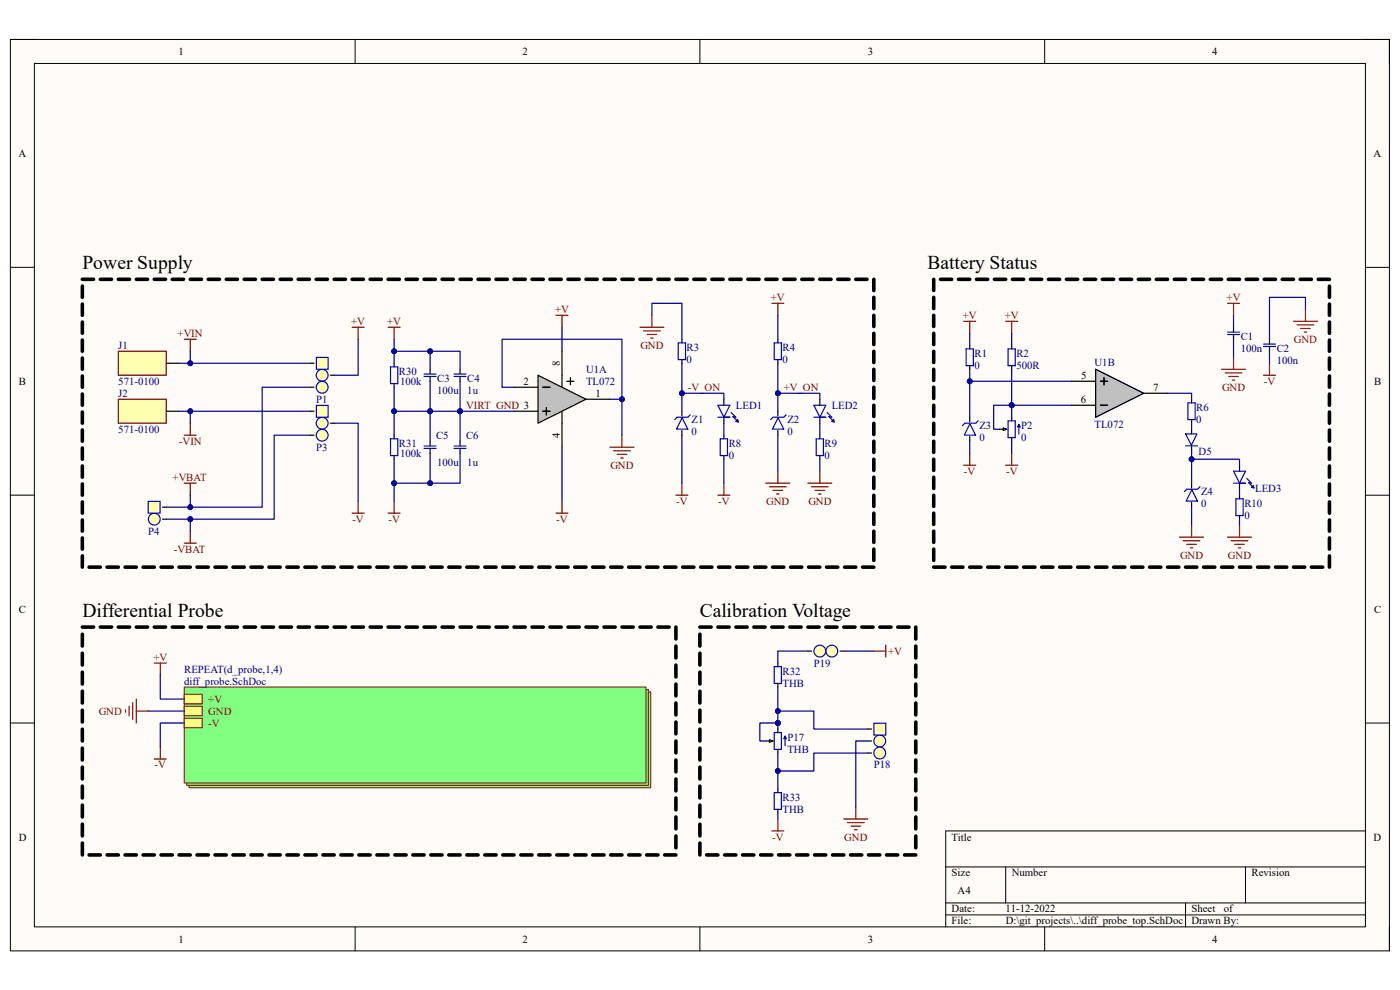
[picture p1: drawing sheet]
<svg xmlns="http://www.w3.org/2000/svg" width="297mm" height="210mm" viewBox="0 0 297 210" stroke-linecap="round" stroke-linejoin="round" font-family="sans-serif">
<path d="M2.2 8.4h292.6v193.3h-292.6z" fill-rule="evenodd" fill="#fffcf8"/>
<path d="M2.2 8.4h292.6v193.3h-292.6z" fill="none" stroke="#000" stroke-width=".21"/>
<path d="M7.3 13.5h282.4v183.1h-282.4z" fill-rule="evenodd" fill="#fffcf8"/>
<g fill="none" stroke="#000" stroke-width=".21">
<path d="M2.2 8.4h5.1M7.3 13.5h282.4v183.1h-282.4zM75.3 8.4v5.1M148.5 8.4v5.1M221.6 8.4v5.1M289.7 8.4h5.1v5.1M2.2 56.7h5.1M289.7 56.7h5.1M2.2 105h5.1M289.7 105.1h5.1M2.2 153.4h5.1M289.7 153.4h5.1"/>
<path d="M289.7 176.3h-89.1v20.3M75.3 196.6v5.1M148.5 196.6v5.1M200.6 183.9h89.1M200.6 191.5h89.1M200.6 194.1h89.1M213.4 183.9v7.6M221.6 196.6v5.1M251.5 191.5v5.1M264.2 183.9v7.6M294.8 196.6v5.1"/>
</g>
<path d="M25.1 74.5h10.2v5.1h-10.2z" fill-rule="evenodd" fill="#ffffb0"/>
<path d="M25.1 74.5h10.2v5.1h-10.2z" fill="none" stroke="#800000" stroke-width=".25"/>
<path d="M35.3 77.1h2.5" fill="none" stroke="#000" stroke-width=".25"/>
<path d="M25.1 84.7h10.2v5.1h-10.2z" fill-rule="evenodd" fill="#ffffb0"/>
<path d="M39.1 72h2.5M40.4 72v2.5M25.1 84.7h10.2v5.1h-10.2z" fill="none" stroke="#800000" stroke-width=".25"/>
<path d="M35.3 87.2h2.5" fill="none" stroke="#000" stroke-width=".25"/>
<circle cx="68.3" cy="79.6" r="1.25" fill="#ffffb0"/>
<circle cx="68.3" cy="79.6" r="1.25" fill="none" stroke="#00f" stroke-width=".25"/>
<path d="M65.8 77.1h.8M70.1 79.6h.8M65.8 82.1h.8" fill="none" stroke="#000" stroke-width=".25"/>
<path d="M67.1 75.8h2.5v2.5h-2.5z" fill-rule="evenodd" fill="#ffffb0"/>
<path d="M67.1 75.8h2.5v2.5h-2.5z" fill="none" stroke="#00f" stroke-width=".25"/>
<circle cx="68.3" cy="82.1" r="1.25" fill="#ffffb0"/>
<circle cx="68.3" cy="82.1" r="1.25" fill="none" stroke="#00f" stroke-width=".25"/>
<circle cx="32.7" cy="110.1" r="1.25" fill="#ffffb0"/>
<circle cx="32.7" cy="110.1" r="1.25" fill="none" stroke="#00f" stroke-width=".25"/>
<path d="M34.5 107.6h.8M34.5 110.1h.8" fill="none" stroke="#000" stroke-width=".25"/>
<path d="M31.5 106.4h2.5v2.5h-2.5z" fill-rule="evenodd" fill="#ffffb0"/>
<path d="M31.5 106.4h2.5v2.5h-2.5z" fill="none" stroke="#00f" stroke-width=".25"/>
<path d="M74.7 69.4h2.6M76 69.4v2.6M39.1 92.3h2.5M40.4 89.8v2.5M39.1 102.5h2.5M39.1 115.2h2.5M40.4 102.5v2.5M40.4 112.7v2.5" fill="none" stroke="#800000" stroke-width=".25"/>
<circle cx="68.3" cy="89.8" r="1.25" fill="#ffffb0"/>
<circle cx="68.3" cy="89.8" r="1.25" fill="none" stroke="#00f" stroke-width=".25"/>
<path d="M65.8 87.2h.8M65.8 92.3h.8M70.1 89.8h.8" fill="none" stroke="#000" stroke-width=".25"/>
<path d="M67.1 86h2.5v2.5h-2.5z" fill-rule="evenodd" fill="#ffffb0"/>
<path d="M67.1 86h2.5v2.5h-2.5z" fill="none" stroke="#00f" stroke-width=".25"/>
<circle cx="68.3" cy="92.3" r="1.25" fill="#ffffb0"/>
<g fill="none" stroke="#00f" stroke-width=".25">
<path d="M115.2 82.1h1.5M115.2 87.2h1.5M115.9 86.5v1.5"/>
<circle cx="68.3" cy="92.3" r="1.25"/>
</g>
<path d="M82.3 69.4h2.6M83.6 69.4v2.6M74.7 108.9h2.6M76 106.3v2.6M82.3 108.9h2.6M83.6 106.3v2.6" fill="none" stroke="#800000" stroke-width=".25"/>
<path d="M119.2 74.5v7.6M109.1 87.2h5M109.1 82.1h5M119.2 87.2v7.7M120.2 80.9h1.6M121 80.1v1.5M124.3 84.7h5.1" fill="none" stroke="#000" stroke-width=".25"/>
<path d="M114.1 79.6l10.2 5.1-10.2 5.1z" fill="#c0c0c0"/>
<path d="M114.1 79.6l10.2 5.1-10.2 5.1zM115.2 82.1h1.5M115.2 87.2h1.5M115.9 86.5v1.5M227.4 80.9h5M227.4 86h5M242.6 83.4h5.1" fill="none" stroke="#000" stroke-width=".25"/>
<g fill="none" stroke="#800000" stroke-width=".25">
<path d="M118 66.9h2.5M119.2 66.9v2.5M204.4 68.2h2.6M205.7 68.2v2.5M129.4 94.9h5.1M130.2 95.6h3.5M130.9 96.4h2.1M131.7 97.2h.5M131.9 92.3v2.6M204.4 98.7h2.6M205.7 96.1v2.6M118 108.9h2.5"/>
<path d="M119.2 106.3v2.6"/>
</g>
<path d="M232.4 78.3l10.2 5.1-10.2 5.1zM233.5 86h1.5M233.5 80.9h1.5M234.2 80.1v1.5" fill="none" stroke="#00f" stroke-width=".25"/>
<path d="M232.4 78.3l10.2 5.1-10.2 5.1z" fill="#c0c0c0"/>
<g fill="none" stroke="#000" stroke-width=".25">
<path d="M205.7 73.2v.8M205.7 77.6v.7M214.6 73.2v.8M214.6 77.6v.7M232.4 78.3l10.2 5.1-10.2 5.1zM153.6 84.7v1.3M153.6 88.5v1.3M153.6 92.3v.8M153.6 96.7v.7M173.9 84.7v1.3M173.9 88.5v1.3M173.9 92.3v.8"/>
<path d="M173.9 96.6v.8M205.7 88.5v1M205.7 92.6v1M212.1 91.1h.8M212.9 90.8l.7 .3-.7 .2zM214.6 88.5v.8M214.6 92.8v.8M233.5 86h1.5M233.5 80.9h1.5M234.2 80.1v1.5M263 98.7v1.3M263 102.5v1.3"/>
<path d="M263 105.1v.7M263 109.4v.7"/>
</g>
<g fill="none" stroke="#00f" stroke-width=".25">
<path d="M205 74h1.5v3.6h-1.5zM213.9 74h1.5v3.6h-1.5zM152.3 86h2.5l-1.2 2.5zM152.3 88.5h2.5M152.8 93.1h1.5v3.6h-1.5zM172.7 86h2.5l-1.3 2.5zM172.7 88.5h2.5M173.2 93.1h1.5v3.5h-1.5zM205.8 89.9l1.2 2.4h-2.4zM207 89.8h-2.3l-.5 .5M207.5 89.3l-.5 .5M213.9 89.3h1.5v3.5h-1.5z"/>
<path d="M216.2 90v2.1M216.2 90l.2 .6h-.5zM261.7 100h2.5l-1.2 2.5zM261.7 102.5h2.5M262.2 105.8h1.5v3.6h-1.5z"/>
</g>
<g fill="none" stroke="#800000" stroke-width=".25">
<path d="M135.8 69.4h5.1M136.5 70.2h3.6M137.3 71h2M138.1 71.7h.5M138.3 66.9v2.5M213.4 68.2h2.5M214.6 68.2v2.5M173.9 100v2.5M213.4 98.7h2.5M214.6 96.1v2.6M152.3 105h2.5M153.6 102.5v2.5"/>
<path d="M171.4 102.5h5.1M172.1 103.3h3.6M172.9 104h2M173.7 104.8h.5M260.4 114h5.1M261.2 114.7h3.5M261.9 115.5h2.1M262.7 116.2h.5M263 111.4v2.6"/>
</g>
<path d="M155.1 87.5l1 1-.6-.1 1.1 1.1M156.1 89.4l.4-.4 .1 .5zM175.5 87.5l1 1-.7-.1 1.2 1.1M176.5 89.4l.3-.4 .2 .5zM264.5 101.5l1 1-.6-.1 1.1 1.1M265.5 103.4l.4-.4 .1 .5z" fill="none" stroke="#11037f" stroke-width=".25"/>
<path d="M40.1 146.8h98v20.3h-98z" fill-rule="evenodd" fill="#80ff80"/>
<path d="M40.1 146.8h98v20.3h-98z" fill="none" stroke="#800000" stroke-width=".21"/>
<path d="M39.6 146.3h97.9v20.3h-97.9z" fill-rule="evenodd" fill="#80ff80"/>
<path d="M39.6 146.3h97.9v20.3h-97.9z" fill="none" stroke="#800000" stroke-width=".21"/>
<path d="M39.1 145.7h97.9v20.4h-97.9z" fill-rule="evenodd" fill="#80ff80"/>
<path d="M39.1 145.7h97.9v20.4h-97.9z" fill="none" stroke="#800000" stroke-width=".21"/>
<path d="M39.1 149.8h3.8v2.1h-3.8z" fill-rule="evenodd" fill="#ffff80"/>
<path d="M39.1 149.8h3.8v2.1h-3.8z" fill="none" stroke="#800000" stroke-width=".21"/>
<path d="M39.1 147.3h3.8v2h-3.8z" fill-rule="evenodd" fill="#ffff80"/>
<path d="M39.1 147.3h3.8v2h-3.8z" fill="none" stroke="#800000" stroke-width=".21"/>
<path d="M39.1 152.4h3.8v2h-3.8z" fill-rule="evenodd" fill="#ffff80"/>
<path d="M39.1 152.4h3.8v2h-3.8z" fill="none" stroke="#800000" stroke-width=".21"/>
<g fill="none" stroke="#800000" stroke-width=".25">
<path d="M163.7 64.3h2.6M165 64.3v2.6M259.2 78.3h5M259.9 79.1h3.6M260.4 64.3h2.6M260.7 79.9h2M261.7 64.3v2.6M261.7 75.8v2.5M268.1 79.6h2.5M269.3 77.1v2.5M274.4 68.2h5.1M275.2 68.9h3.5"/>
<path d="M275.9 69.7h2.1M276.7 70.5h.5M277 65.6v2.6M165 100v2.5M261.4 80.6h.5M143.4 105h2.5M144.7 102.5v2.5M162.5 102.5h5.1M163.2 103.3h3.6M164 104h2M164.8 104.8h.5M250.2 114h5.1"/>
<path d="M251 114.7h3.6M251.8 115.5h2M252.5 116.2h.5M252.8 111.4v2.6M185.4 138.1h2.5M187.9 136.8v2.6M26.6 150.6v.5M27.4 149.8v2.1M28.2 149.1v3.5M28.9 148.3v5.1M28.9 150.8h2.6M32.7 140.7h2.6"/>
<path d="M34 140.7v2.5M34 158.5v2.5M32.7 161h2.6M163.7 176.3h2.6M165 173.7v2.6"/>
</g>
<g fill="none" stroke="#000" stroke-width=".76">
<path d="M17.5 59.3h2.4M21.3 59.3h2.4M25.1 59.3h2.4M28.9 59.3h2.4M32.7 59.3h2.4M36.5 59.3h2.4M40.4 59.3h2.3M44.2 59.3h2.4M48 59.3h2.4M51.8 59.3h2.4M55.6 59.3h2.4M59.4 59.3h2.4"/>
<path d="M63.3 59.3h2.3M67.1 59.3h2.4M70.9 59.3h2.4M74.7 59.3h2.4M78.5 59.3h2.4M82.3 59.3h2.4M86.2 59.3h2.3M90 59.3h2.4M93.8 59.3h2.4M97.6 59.3h2.4M101.4 59.3h2.4M105.2 59.3h2.4"/>
<path d="M109.1 59.3h2.3M112.9 59.3h2.4M116.7 59.3h2.4M120.5 59.3h2.4M124.3 59.3h2.4M128.1 59.3h2.4M131.9 59.3h2.4M135.8 59.3h2.3M139.6 59.3h2.4M143.4 59.3h2.4M147.2 59.3h2.4M151 59.3h2.4"/>
<path d="M154.8 59.3h2.4M158.7 59.3h2.3M162.5 59.3h2.4M166.3 59.3h2.4M170.1 59.3h2.4M173.9 59.3h2.4M177.7 59.3h2.4M181.6 59.3h2.3M185.4 59.3v2.3M198.1 59.3v2.3M199.5 59.3h2.4M203.3 59.3h2.4"/>
<path d="M207.2 59.3h2.3M211 59.3h2.4M214.8 59.3h2.4M218.6 59.3h2.4M222.4 59.3h2.4M226.2 59.3h2.4M230 59.3h2.4M233.9 59.3h2.4M237.7 59.3h2.4M241.5 59.3h2.4M245.3 59.3h2.4M249.1 59.3h2.4"/>
<path d="M253 59.3h2.3M256.8 59.3h2.4M260.6 59.3h2.4M264.4 59.3h2.4M268.2 59.3h2.4M272 59.3h2.4M275.8 59.3h2.4M279.7 59.3h2.3M17.5 60.7v2.4M17.5 64.5v2.4M17.5 68.3v2.4M17.5 72.1v2.4"/>
<path d="M17.5 75.9v2.4M17.5 79.8v2.3M185.4 63.1v2.4M185.4 66.9v2.4M185.4 70.7v2.4M185.4 74.5v2.4M185.4 78.3v2.4M198.1 63.1v2.4M198.1 66.9v2.4M198.1 70.7v2.4M198.1 74.5v2.4M198.1 78.3v2.4"/>
<path d="M282 60.7v2.4M282 64.5v2.4M282 68.3v2.4M282 72.1v2.4M282 75.9v2.4M282 79.8v2.3M17.5 83.6v2.4M17.5 87.4v2.4M17.5 91.2v2.4M17.5 95v2.4M17.5 98.8v2.4M185.4 82.1v2.4"/>
<path d="M185.4 86v2.3M185.4 89.8v2.4M185.4 93.6v2.4M185.4 97.4v2.4M198.1 82.1v2.4M198.1 86v2.3M198.1 89.8v2.4M198.1 93.6v2.4M198.1 97.4v2.4M282 83.6v2.4M282 87.4v2.4M282 91.2v2.4"/>
<path d="M282 95v2.4M282 98.8v2.4M17.5 102.7v2.3M17.5 106.5v2.4M17.5 110.3v2.4M17.5 114.1v2.4M17.5 117.9v2.4M185.4 101.2v2.4M185.4 105.1v2.3M185.4 108.9v2.4M185.4 112.7v2.4M185.4 116.5v2.4"/>
<path d="M198.1 101.2v2.4M198.1 105.1v2.3M198.1 108.9v2.4M198.1 112.7v2.4M198.1 116.5v2.4M282 102.7v2.4M282 106.5v2.4M282 110.3v2.4M282 114.1v2.4M282 117.9v2.4M17.5 134.5v2.6M17.5 138.6v2.5"/>
<path d="M17.5 133h2.4M18.9 120.3h2.4M21.3 133h2.4M22.7 120.3h2.4M25.1 133h2.4M26.5 120.3h2.4M28.9 133h2.4M30.3 120.3h2.4M32.7 133h2.4M34.2 120.3h2.3M36.5 133h2.4M38 120.3h2.4"/>
<path d="M40.4 133h2.3M41.8 120.3h2.4M44.2 133h2.4M45.6 120.3h2.4M48 133h2.4M49.4 120.3h2.4M51.8 133h2.4M53.2 120.3h2.4M55.6 133h2.4M57.1 120.3h2.3M59.4 133h2.4M60.9 120.3h2.4"/>
<path d="M63.3 133h2.3M64.7 120.3h2.4M67.1 133h2.4M68.5 120.3h2.4M70.9 133h2.4M72.3 120.3h2.4M74.7 133h2.4M76.1 120.3h2.4M78.5 133h2.4M80 120.3h2.3M82.3 133h2.4M83.8 120.3h2.4"/>
<path d="M86.2 133h2.3M87.6 120.3h2.4M90 133h2.4M91.4 120.3h2.4M93.8 133h2.4M95.2 120.3h2.4M97.6 133h2.4M99 120.3h2.4M101.4 133h2.4M102.8 120.3h2.4M105.2 133h2.4M106.7 120.3h2.4"/>
<path d="M109.1 133h2.3M110.5 120.3h2.4M112.9 133h2.4M114.3 120.3h2.4M116.7 133h2.4M118.1 120.3h2.4M120.5 133h2.4M121.9 120.3h2.4M124.3 133h2.4M125.7 120.3h2.4M128.1 133h2.4M129.6 120.3h2.3"/>
<path d="M131.9 133h2.4M133.4 120.3h2.4M135.8 133h2.3M137.2 120.3h2.4M139.6 133h2.4M141 120.3h2.4M143.4 133v2.5M143.4 137.1v2.5M144.8 120.3h2.4M148.6 120.3h2.4M152.5 120.3h2.3M156.3 120.3h2.4"/>
<path d="M160.1 120.3h2.4M163.9 120.3h2.4M167.7 120.3h2.4M171.5 120.3h2.4M175.4 120.3h2.3M179.2 120.3h2.4M183 120.3h2.4M198.1 120.3h2.4M201.9 120.3h2.4M205.7 120.3h2.4M209.5 120.3h2.4M213.4 120.3h2.3"/>
<path d="M217.2 120.3h2.4M221 120.3h2.4M224.8 120.3h2.4M228.6 120.3h2.4M232.4 120.3h2.4M236.3 120.3h2.3M240.1 120.3h2.4M243.9 120.3h2.4M247.7 120.3h2.4M251.5 120.3h2.4M255.3 120.3h2.4M259.2 120.3h2.3"/>
<path d="M263 120.3h2.3M266.8 120.3h2.4M270.6 120.3h2.4M274.4 120.3h2.4M278.2 120.3h2.4M17.5 142.6v2.5M17.5 146.6v2.5M17.5 150.7v2.5M17.5 154.7v2.5M17.5 158.7v2.5M143.4 141.1v2.5M143.4 145.1v2.5"/>
<path d="M143.4 149.1v2.6M143.4 153.2v2.5M143.4 157.2v2.5M17.5 162.7v2.6M17.5 166.8v2.5M17.5 170.8v2.5M17.5 174.8v2.5M17.5 178.8v2.6M143.4 161.2v2.5M143.4 165.3v2.5M143.4 169.3v2.5M143.4 173.3v2.5"/>
<path d="M143.4 177.3v2.6M18.9 181.4h2.4M22.7 181.4h2.4M26.5 181.4h2.4M30.4 181.4h2.3M34.2 181.4h2.4M38 181.4h2.4M41.8 181.4h2.4M45.6 181.4h2.4M49.4 181.4h2.4M53.2 181.4h2.4M57.1 181.4h2.3"/>
<path d="M60.9 181.4h2.4M64.7 181.4h2.4M68.5 181.4h2.4M72.3 181.4h2.4M76.1 181.4h2.4M80 181.4h2.3M83.8 181.4h2.4M87.6 181.4h2.4M91.4 181.4h2.4M95.2 181.4h2.4M99 181.4h2.4M102.8 181.4h2.4"/>
<path d="M106.7 181.4h2.4M110.5 181.4h2.4M114.3 181.4h2.4M118.1 181.4h2.4M121.9 181.4h2.4M125.8 181.4h2.3M129.6 181.4h2.4M133.4 181.4h2.4M137.2 181.4h2.4M141 181.4h2.4"/>
</g>
<g fill="none" stroke="#000" stroke-width=".25">
<path d="M91.2 78.3v1M91.2 79.9v1M97.6 78.3v1M97.6 79.9v1M144.7 72v.7M144.7 76.3v.8M165 72v.7M165 76.3v.8M261.7 69.4v1M261.7 71v1M269.3 72v1M269.3 73.5v1"/>
<path d="M91.2 93.6v1M91.2 95.1v1M97.6 93.6v1M97.6 95.1v1M144.7 87.2v1M144.7 91.3v1M165 87.2v1M165 91.3v1M252.8 84.7v.8M252.8 89v.8M252.8 102.5v1M252.8 106.6v1"/>
<path d="M162.5 157.2h.7M163.2 156.9l.8 .3-.8 .3zM165 154.7v.7M165 159v.7"/>
</g>
<g fill="none" stroke="#00f" stroke-width=".25">
<path d="M90 79.3h2.5M90 79.9h2.5M96.3 79.3h2.6M96.3 79.9h2.6M143.9 72.7h1.5v3.6h-1.5zM164.3 72.7h1.5v3.6h-1.5zM260.4 70.5h2.6M260.4 71h2.6M268.1 73.5h2.5M268.1 73h2.5M90 94.6h2.5M90 95.1h2.5"/>
<path d="M96.3 94.6h2.6M96.3 95.1h2.6M144.7 88.6l1.2 2.4h-2.4zM145.9 88.5h-2.3l-.5 .5M146.4 88l-.5 .5M165.1 88.6l1.2 2.4h-2.4zM166.8 88l-.5 .5h-2.3l-.5 .5M252 85.5h1.6v3.5h-1.6zM252.8 103.9l1.2 2.4h-2.4zM254 103.8h-2.2l-.5 .5M254.6 103.3l-.5 .5M164.3 155.4h1.5v3.6h-1.5z"/>
<path d="M166.5 156.2v2M166.5 156.2l.3 .5h-.5z"/>
</g>
<circle cx="186.6" cy="157.2" r="1.25" fill="#ffffb0"/>
<circle cx="186.6" cy="157.2" r="1.25" fill="none" stroke="#00f" stroke-width=".25"/>
<path d="M184.1 154.7h.8M184.1 157.2h.8M184.1 159.7h.8" fill="none" stroke="#000" stroke-width=".25"/>
<path d="M185.4 153.4h2.5v2.5h-2.5z" fill-rule="evenodd" fill="#ffffb0"/>
<path d="M185.4 153.4h2.5v2.5h-2.5z" fill="none" stroke="#00f" stroke-width=".25"/>
<circle cx="186.6" cy="159.7" r="1.25" fill="#ffffb0"/>
<circle cx="186.6" cy="159.7" r="1.25" fill="none" stroke="#00f" stroke-width=".25"/>
<path d="M179 173.7h5.1M179.8 174.5h3.5M180.5 175.3h2.1M181.3 176h.5M181.6 171.2v2.5" fill="none" stroke="#800000" stroke-width=".25"/>
<g fill="none" stroke="#000" stroke-width=".76">
<path d="M148.5 133h2.4M148.5 134.5v2.6M148.5 138.6v2.5M152.3 133h2.4M156.1 133h2.4M159.9 133h2.4M163.7 133h2.4M167.6 133h2.3M171.4 133h2.4M175.2 133h2.4M179 133h2.4M182.8 133h2.4"/>
<path d="M186.6 133h2.4M190.5 133h2.3M194.3 133v2.6M194.3 137.1v2.5M148.5 142.6v2.5M148.5 146.6v2.5M148.5 150.7v2.5M148.5 154.7v2.5M148.5 158.7v2.5M194.3 141.1v2.5M194.3 145.1v2.5M194.3 149.1v2.6"/>
<path d="M194.3 153.2v2.5M194.3 157.2v2.5M148.5 162.7v2.6M148.5 166.8v2.5M148.5 170.8v2.5M148.5 174.8v2.5M148.5 178.8v2.6M194.3 161.2v2.5M194.3 165.3v2.5M194.3 169.3v2.5M194.3 173.3v2.5M194.3 177.3v2.6"/>
<path d="M149.9 181.4h2.4M153.7 181.4h2.4M157.5 181.4h2.4M161.4 181.4h2.3M165.2 181.4h2.4M169 181.4h2.4M172.8 181.4h2.4M176.6 181.4h2.4M180.4 181.4h2.4M184.3 181.4h2.3M188.1 181.4h2.4M191.9 181.4h2.4"/>
</g>
<circle cx="176.5" cy="138.1" r="1.25" fill="#ffffb0"/>
<circle cx="176.5" cy="138.1" r="1.25" fill="none" stroke="#00f" stroke-width=".25"/>
<path d="M171.4 138.1h.8M178.2 138.1h.8" fill="none" stroke="#000" stroke-width=".25"/>
<circle cx="173.9" cy="138.1" r="1.25" fill="#ffffb0"/>
<g fill="none" stroke="#00f" stroke-width=".25">
<path d="M82.8 77.8h1.6v3.6h-1.6zM82.8 93.1h1.6v3.6h-1.6zM251.5 94.6h2.6M251.5 92.1h2.4l-1.2 2.4zM164.3 141.4h1.5v3.6h-1.5zM164.3 168.1h1.5v3.6h-1.5z"/>
<circle cx="173.9" cy="138.1" r="1.25"/>
</g>
<path d="M83.6 77.1v.7M83.6 81.4v.7M83.6 92.3v.8M83.6 96.7v.7M252.8 91.1v1M252.8 94.6v1M165 140.7v.7M165 145v.7M165 167.4v.7M165 171.7v.8" fill="none" stroke="#000" stroke-width=".25"/>
<path d="M37.8 87.2h2.6v2.6" fill="none" stroke="#000080" stroke-width=".25"/>
<circle cx="40.4" cy="87.2" r=".51" fill="#000080"/>
<circle cx="40.4" cy="87.2" r=".51" fill="none" stroke="#000080" stroke-width=".21"/>
<path d="M40.4 74.5v2.6h-2.6" fill="none" stroke="#000080" stroke-width=".25"/>
<circle cx="40.4" cy="77.1" r=".51" fill="#000080"/>
<circle cx="40.4" cy="77.1" r=".51" fill="none" stroke="#000080" stroke-width=".21"/>
<path d="M40.4 77.1h25.4" fill="none" stroke="#000080" stroke-width=".25"/>
<circle cx="40.4" cy="77.1" r=".51" fill="#000080"/>
<circle cx="40.4" cy="77.1" r=".51" fill="none" stroke="#000080" stroke-width=".21"/>
<path d="M76 72v7.6h-5.1M40.4 105v2.6" fill="none" stroke="#000080" stroke-width=".25"/>
<circle cx="40.4" cy="107.6" r=".51" fill="#000080"/>
<circle cx="40.4" cy="107.6" r=".51" fill="none" stroke="#000080" stroke-width=".21"/>
<path d="M40.4 87.2h25.4M70.9 89.8h5.1v16.5" fill="none" stroke="#000080" stroke-width=".25"/>
<circle cx="40.4" cy="87.2" r=".51" fill="#000080"/>
<circle cx="40.4" cy="87.2" r=".51" fill="none" stroke="#000080" stroke-width=".21"/>
<path d="M65.8 92.3h-7.6v17.8h-17.8" fill="none" stroke="#000080" stroke-width=".25"/>
<circle cx="40.4" cy="110.1" r=".51" fill="#000080"/>
<circle cx="40.4" cy="110.1" r=".51" fill="none" stroke="#000080" stroke-width=".21"/>
<path d="M119.2 69.4v5.1M109.1 82.1h-2.6v-10.1h25.4v12.7h-2.5M119.2 94.9v11.4" fill="none" stroke="#000080" stroke-width=".25"/>
<circle cx="131.9" cy="84.7" r=".51" fill="#000080"/>
<circle cx="131.9" cy="84.7" r=".51" fill="none" stroke="#000080" stroke-width=".21"/>
<path d="M131.9 84.7v7.6" fill="none" stroke="#000080" stroke-width=".25"/>
<circle cx="131.9" cy="84.7" r=".51" fill="#000080"/>
<circle cx="131.9" cy="84.7" r=".51" fill="none" stroke="#000080" stroke-width=".21"/>
<path d="M205.7 70.7v2.5M214.6 70.7v2.5M214.6 86h-3.8v5.1h1.3M214.6 93.6v2.5" fill="none" stroke="#000080" stroke-width=".25"/>
<circle cx="214.6" cy="86" r=".51" fill="#000080"/>
<circle cx="214.6" cy="86" r=".51" fill="none" stroke="#000080" stroke-width=".21"/>
<path d="M227.4 80.9h-21.7v7.6" fill="none" stroke="#000080" stroke-width=".25"/>
<circle cx="205.7" cy="80.9" r=".51" fill="#000080"/>
<circle cx="205.7" cy="80.9" r=".51" fill="none" stroke="#000080" stroke-width=".21"/>
<path d="M205.7 78.3v2.6" fill="none" stroke="#000080" stroke-width=".25"/>
<circle cx="205.7" cy="80.9" r=".51" fill="#000080"/>
<circle cx="205.7" cy="80.9" r=".51" fill="none" stroke="#000080" stroke-width=".21"/>
<path d="M205.7 93.6v2.5M214.6 86h12.8" fill="none" stroke="#000080" stroke-width=".25"/>
<circle cx="214.6" cy="86" r=".51" fill="#000080"/>
<circle cx="214.6" cy="86" r=".51" fill="none" stroke="#000080" stroke-width=".21"/>
<path d="M165 83.4h8.9v1.3M173.9 89.8v2.5M247.7 83.4h5.1v1.3M263 103.8v1.3M263 110.1v1.3" fill="none" stroke="#000080" stroke-width=".25"/>
<circle cx="165" cy="83.4" r=".51" fill="#000080"/>
<circle cx="165" cy="83.4" r=".51" fill="none" stroke="#000080" stroke-width=".21"/>
<path d="M153.6 89.8v2.5M153.6 97.4v5.1M173.9 97.4v2.6M35.3 110.1h5.1v2.6" fill="none" stroke="#000080" stroke-width=".25"/>
<circle cx="40.4" cy="110.1" r=".51" fill="#000080"/>
<circle cx="40.4" cy="110.1" r=".51" fill="none" stroke="#000080" stroke-width=".21"/>
<path d="M65.8 82.1h-10.2v25.5h-20.3" fill="none" stroke="#000080" stroke-width=".25"/>
<circle cx="40.4" cy="107.6" r=".51" fill="#000080"/>
<circle cx="40.4" cy="107.6" r=".51" fill="none" stroke="#000080" stroke-width=".21"/>
<path d="M83.6 74.5h7.6M31.5 150.8h7.6M34 143.2v5.1h5.1M39.1 153.4h-5.1v5.1" fill="none" stroke="#000080" stroke-width=".25"/>
<circle cx="83.6" cy="74.5" r=".51" fill="#000080"/>
<circle cx="83.6" cy="74.5" r=".51" fill="none" stroke="#000080" stroke-width=".21"/>
<circle cx="91.2" cy="74.5" r=".51" fill="#000080"/>
<circle cx="91.2" cy="74.5" r=".51" fill="none" stroke="#000080" stroke-width=".21"/>
<path d="M83.6 87.2h7.6" fill="none" stroke="#000080" stroke-width=".25"/>
<circle cx="83.6" cy="87.2" r=".51" fill="#000080"/>
<circle cx="83.6" cy="87.2" r=".51" fill="none" stroke="#000080" stroke-width=".21"/>
<circle cx="91.2" cy="87.2" r=".51" fill="#000080"/>
<circle cx="91.2" cy="87.2" r=".51" fill="none" stroke="#000080" stroke-width=".21"/>
<path d="M91.2 87.2v6.4" fill="none" stroke="#000080" stroke-width=".25"/>
<circle cx="91.2" cy="87.2" r=".51" fill="#000080"/>
<circle cx="91.2" cy="87.2" r=".51" fill="none" stroke="#000080" stroke-width=".21"/>
<path d="M97.6 87.2v6.4" fill="none" stroke="#000080" stroke-width=".25"/>
<circle cx="97.6" cy="87.2" r=".51" fill="#000080"/>
<circle cx="97.6" cy="87.2" r=".51" fill="none" stroke="#000080" stroke-width=".21"/>
<path d="M91.2 96.1v6.4h-7.6" fill="none" stroke="#000080" stroke-width=".25"/>
<circle cx="91.2" cy="102.5" r=".51" fill="#000080"/>
<circle cx="91.2" cy="102.5" r=".51" fill="none" stroke="#000080" stroke-width=".21"/>
<circle cx="83.6" cy="102.5" r=".51" fill="#000080"/>
<circle cx="83.6" cy="102.5" r=".51" fill="none" stroke="#000080" stroke-width=".21"/>
<path d="M97.6 96.1v6.4h-6.4" fill="none" stroke="#000080" stroke-width=".25"/>
<circle cx="91.2" cy="102.5" r=".51" fill="#000080"/>
<circle cx="91.2" cy="102.5" r=".51" fill="none" stroke="#000080" stroke-width=".21"/>
<path d="M91.2 80.9v6.3h6.4" fill="none" stroke="#000080" stroke-width=".25"/>
<circle cx="91.2" cy="87.2" r=".51" fill="#000080"/>
<circle cx="91.2" cy="87.2" r=".51" fill="none" stroke="#000080" stroke-width=".21"/>
<circle cx="97.6" cy="87.2" r=".51" fill="#000080"/>
<circle cx="97.6" cy="87.2" r=".51" fill="none" stroke="#000080" stroke-width=".21"/>
<path d="M91.2 78.3v-3.8h6.4v3.8" fill="none" stroke="#000080" stroke-width=".25"/>
<circle cx="91.2" cy="74.5" r=".51" fill="#000080"/>
<circle cx="91.2" cy="74.5" r=".51" fill="none" stroke="#000080" stroke-width=".21"/>
<path d="M97.6 80.9v6.3h11.5" fill="none" stroke="#000080" stroke-width=".25"/>
<circle cx="97.6" cy="87.2" r=".51" fill="#000080"/>
<circle cx="97.6" cy="87.2" r=".51" fill="none" stroke="#000080" stroke-width=".21"/>
<path d="M261.7 66.9v2.5M269.3 74.5v2.6M277 65.6v-2.5h-7.7v8.9M252.8 97.4h10.2v1.3" fill="none" stroke="#000080" stroke-width=".25"/>
<circle cx="252.8" cy="97.4" r=".51" fill="#000080"/>
<circle cx="252.8" cy="97.4" r=".51" fill="none" stroke="#000080" stroke-width=".21"/>
<path d="M214.6 78.3v10.2M261.7 72v3.8M252.8 107.6v3.8" fill="none" stroke="#000080" stroke-width=".25"/>
<circle cx="214.6" cy="86" r=".51" fill="#000080"/>
<circle cx="214.6" cy="86" r=".51" fill="none" stroke="#000080" stroke-width=".21"/>
<path d="M144.7 83.4h8.9v1.3M144.7 92.3v10.2" fill="none" stroke="#000080" stroke-width=".25"/>
<circle cx="144.7" cy="83.4" r=".51" fill="#000080"/>
<circle cx="144.7" cy="83.4" r=".51" fill="none" stroke="#000080" stroke-width=".21"/>
<path d="M138.3 66.9v-2.6h6.4v7.7M165 66.9v5.1M83.6 97.4v8.9M165 92.3v7.7" fill="none" stroke="#000080" stroke-width=".25"/>
<circle cx="83.6" cy="102.5" r=".51" fill="#000080"/>
<circle cx="83.6" cy="102.5" r=".51" fill="none" stroke="#000080" stroke-width=".21"/>
<path d="M83.6 82.1v10.2" fill="none" stroke="#000080" stroke-width=".25"/>
<circle cx="83.6" cy="87.2" r=".51" fill="#000080"/>
<circle cx="83.6" cy="87.2" r=".51" fill="none" stroke="#000080" stroke-width=".21"/>
<path d="M83.6 72v5.1" fill="none" stroke="#000080" stroke-width=".25"/>
<circle cx="83.6" cy="74.5" r=".51" fill="#000080"/>
<circle cx="83.6" cy="74.5" r=".51" fill="none" stroke="#000080" stroke-width=".21"/>
<path d="M165 153.4v1.3M165 172.5v1.2" fill="none" stroke="#000080" stroke-width=".25"/>
<circle cx="165" cy="153.4" r=".51" fill="#000080"/>
<circle cx="165" cy="153.4" r=".51" fill="none" stroke="#000080" stroke-width=".21"/>
<path d="M165 153.4h-3.8v3.8h1.3" fill="none" stroke="#000080" stroke-width=".25"/>
<circle cx="165" cy="153.4" r=".51" fill="#000080"/>
<circle cx="165" cy="153.4" r=".51" fill="none" stroke="#000080" stroke-width=".21"/>
<path d="M165 150.8h7.7v3.9h11.4" fill="none" stroke="#000080" stroke-width=".25"/>
<circle cx="165" cy="150.8" r=".51" fill="#000080"/>
<circle cx="165" cy="150.8" r=".51" fill="none" stroke="#000080" stroke-width=".21"/>
<path d="M184.1 159.7h-11.4v3.9h-7.7" fill="none" stroke="#000080" stroke-width=".25"/>
<circle cx="165" cy="163.6" r=".51" fill="#000080"/>
<circle cx="165" cy="163.6" r=".51" fill="none" stroke="#000080" stroke-width=".21"/>
<path d="M165 159.7v7.7M184.1 157.2h-2.5v14" fill="none" stroke="#000080" stroke-width=".25"/>
<circle cx="165" cy="163.6" r=".51" fill="#000080"/>
<circle cx="165" cy="163.6" r=".51" fill="none" stroke="#000080" stroke-width=".21"/>
<path d="M165 145.7v7.7" fill="none" stroke="#000080" stroke-width=".25"/>
<circle cx="165" cy="153.4" r=".51" fill="#000080"/>
<circle cx="165" cy="153.4" r=".51" fill="none" stroke="#000080" stroke-width=".21"/>
<circle cx="165" cy="150.8" r=".51" fill="#000080"/>
<circle cx="165" cy="150.8" r=".51" fill="none" stroke="#000080" stroke-width=".21"/>
<path d="M144.7 77.1v10.1M171.4 138.1h-6.4v2.6M179 138.1h6.4" fill="none" stroke="#000080" stroke-width=".25"/>
<circle cx="144.7" cy="83.4" r=".51" fill="#000080"/>
<circle cx="144.7" cy="83.4" r=".51" fill="none" stroke="#000080" stroke-width=".21"/>
<path d="M165 77.1v10.1" fill="none" stroke="#000080" stroke-width=".25"/>
<circle cx="165" cy="83.4" r=".51" fill="#000080"/>
<circle cx="165" cy="83.4" r=".51" fill="none" stroke="#000080" stroke-width=".21"/>
<path d="M252.8 95.6v6.9" fill="none" stroke="#000080" stroke-width=".25"/>
<circle cx="252.8" cy="97.4" r=".51" fill="#000080"/>
<circle cx="252.8" cy="97.4" r=".51" fill="none" stroke="#000080" stroke-width=".21"/>
<path d="M252.8 89.8v1.3" fill="none" stroke="#000080" stroke-width=".25"/>
<g font-size="4.1">
<text x="17.5" y="57.1">Power Supply</text>
<text x="196.8" y="57.1">Battery Status</text>
<text x="17.5" y="130.9">Differential Probe</text>
<text x="148.5" y="130.9">Calibration Voltage</text>
</g>
<g font-size="2.3">
<text x="37.9" y="11.7">1</text>
<text x="110.9" y="11.7">2</text>
<text x="184.1" y="11.7">3</text>
<text x="257.1" y="11.7">4</text>
<text x="3.9" y="33.3">A</text>
<text x="291.4" y="33.3">A</text>
<text x="118.7" y="77.6" transform="rotate(-90 118.7 77.6)">8</text>
<text x="4" y="81.6">B</text>
<text x="111" y="81.6">2</text>
<text x="229.4" y="80.3">5</text>
<text x="244.6" y="82.9">7</text>
<text x="291.5" y="81.6">B</text>
<text x="126.4" y="84.2">1</text>
<text x="229.3" y="85.4">6</text>
<text x="118.7" y="92.9" transform="rotate(-90 118.7 92.9)">4</text>
<text x="4" y="130">C</text>
<text x="291.5" y="130">C</text>
<text x="4" y="178.3">D</text>
<text x="201.9" y="178.3">Title</text>
<text x="291.4" y="178.3">D</text>
<text x="201.9" y="185.9">Size</text>
<text x="214.6" y="185.9">Number</text>
<text x="265.5" y="185.9">Revision</text>
<text x="203.2" y="189.7">A4</text>
<text x="201.9" y="193.5">Date:</text>
<text x="201.9" y="196.1">File:</text>
<text x="213.3" y="193.5">11-12-2022</text>
<text x="213.4" y="196.1">D:\git_projects\..\diff_probe_top.SchDoc</text>
<text x="252.8" y="196.1">Drawn By:</text>
<text x="252.8" y="193.5">Sheet</text>
<text x="259.6" y="193.5">of</text>
<text x="37.9" y="199.9">1</text>
<text x="110.9" y="199.9">2</text>
<text x="184.1" y="199.9">3</text>
<text x="257.1" y="199.9">4</text>
</g>
<g font-size="2.3" fill="#800000">
<text x="163.5" y="63.8">+V</text>
<text x="260.2" y="63.8">+V</text>
<text x="37.7" y="71.5">+VIN</text>
<text x="74.5" y="68.9">+V</text>
<text x="82.1" y="68.9">+V</text>
<text x="117.8" y="66.4">+V</text>
<text x="204.3" y="67.6">+V</text>
<text x="213.1" y="67.6">+V</text>
<text x="135.8" y="74">GND</text>
<text x="274.5" y="72.7">GND</text>
<text x="145.9" y="82.9">-V_ON</text>
<text x="166.3" y="82.9">+V_ON</text>
<text x="259.2" y="82.9">GND</text>
<text x="268.1" y="81.6">-V</text>
<text x="98.9" y="86.7">VIRT_GND 3</text>
<text x="38" y="94.4">-VIN</text>
<text x="36.6" y="102">+VBAT</text>
<text x="129.5" y="99.4">GND</text>
<text x="204.5" y="100.7">-V</text>
<text x="213.4" y="100.7">-V</text>
<text x="143.5" y="107.1">-V</text>
<text x="152.4" y="107.1">-V</text>
<text x="162.6" y="107.1">GND</text>
<text x="171.5" y="107.1">GND</text>
<text x="74.8" y="110.9">-V</text>
<text x="82.4" y="110.9">-V</text>
<text x="118" y="110.9">-V</text>
<text x="36.9" y="117.3">-VBAT</text>
<text x="250.4" y="118.5">GND</text>
<text x="260.5" y="118.5">GND</text>
<text x="32.6" y="140.1">+V</text>
<text x="188.4" y="138.9">+V</text>
<text x="44.2" y="149.1">+V</text>
<text x="21" y="151.6">GND</text>
<text x="44.2" y="151.6">GND</text>
<text x="44.2" y="154.1">-V</text>
<text x="32.8" y="163">-V</text>
<text x="163.8" y="178.3">-V</text>
<text x="179.1" y="178.3">GND</text>
</g>
<g font-size="2.3" fill="#000080">
<text x="25.1" y="74">J1</text>
<text x="145.7" y="77">0</text>
<text x="145.7" y="74.5">R3</text>
<text x="166" y="77">0</text>
<text x="166" y="74.5">R4</text>
<text x="206.8" y="75.8">R1</text>
<text x="215.6" y="75.8">R2</text>
<text x="232.2" y="77.6">U1B</text>
<text x="263.2" y="74.8">100n</text>
<text x="263.2" y="72.2">C1</text>
<text x="270.8" y="77.3">100n</text>
<text x="270.8" y="74.8">C2</text>
<text x="25.1" y="81.6">571-0100</text>
<text x="84.6" y="79.6">R30</text>
<text x="84.9" y="81.6">100k</text>
<text x="92.8" y="83.7">100u</text>
<text x="92.8" y="81.1">C3</text>
<text x="99.1" y="83.7">1u</text>
<text x="99.1" y="81.1">C4</text>
<text x="124.3" y="79.1">U1A</text>
<text x="124.3" y="81.6">TL072</text>
<text x="206.8" y="78.3">0</text>
<text x="215.6" y="78.3">500R</text>
<text x="25.1" y="84.2">J2</text>
<text x="67.1" y="85.4">P1</text>
<text x="146.7" y="89.8">Z1</text>
<text x="156.1" y="86.7">LED1</text>
<text x="167" y="89.8">Z2</text>
<text x="176.4" y="86.7">LED2</text>
<text x="253.8" y="89.8">0</text>
<text x="253.8" y="87.2">R6</text>
<text x="25.1" y="91.8">571-0100</text>
<text x="67.1" y="95.6">P3</text>
<text x="84.6" y="94.9">R31</text>
<text x="92.5" y="93.1">C5</text>
<text x="98.9" y="93.1">C6</text>
<text x="146.7" y="92.3">0</text>
<text x="154.6" y="94.9">R8</text>
<text x="167" y="92.3">0</text>
<text x="174.9" y="94.9">R9</text>
<text x="207.8" y="93.6">0</text>
<text x="207.8" y="91.1">Z3</text>
<text x="216.7" y="93.6">0</text>
<text x="216.7" y="91.1">P2</text>
<text x="232.2" y="90.8">TL072</text>
<text x="84.9" y="96.9">100k</text>
<text x="92.8" y="98.9">100u</text>
<text x="99.1" y="98.9">1u</text>
<text x="154.6" y="97.4">0</text>
<text x="174.9" y="97.4">0</text>
<text x="254.3" y="96.6">D5</text>
<text x="254.8" y="107.6">0</text>
<text x="254.8" y="105">Z4</text>
<text x="264" y="107.6">R10</text>
<text x="266.3" y="104.3">LED3</text>
<text x="31.5" y="113.4">P4</text>
<text x="264" y="110.1">0</text>
<text x="39.1" y="142.7">REPEAT(d_probe,1,4)</text>
<text x="166" y="143.2">R32</text>
<text x="172.7" y="141.4">P19</text>
<text x="39.1" y="145.2">diff_probe.SchDoc</text>
<text x="166" y="145.8">THB</text>
<text x="167" y="159.7">THB</text>
<text x="167" y="157.2">P17</text>
<text x="185.4" y="163">P18</text>
<text x="166" y="172.5">THB</text>
<text x="166" y="169.9">R33</text>
</g>
</svg>
